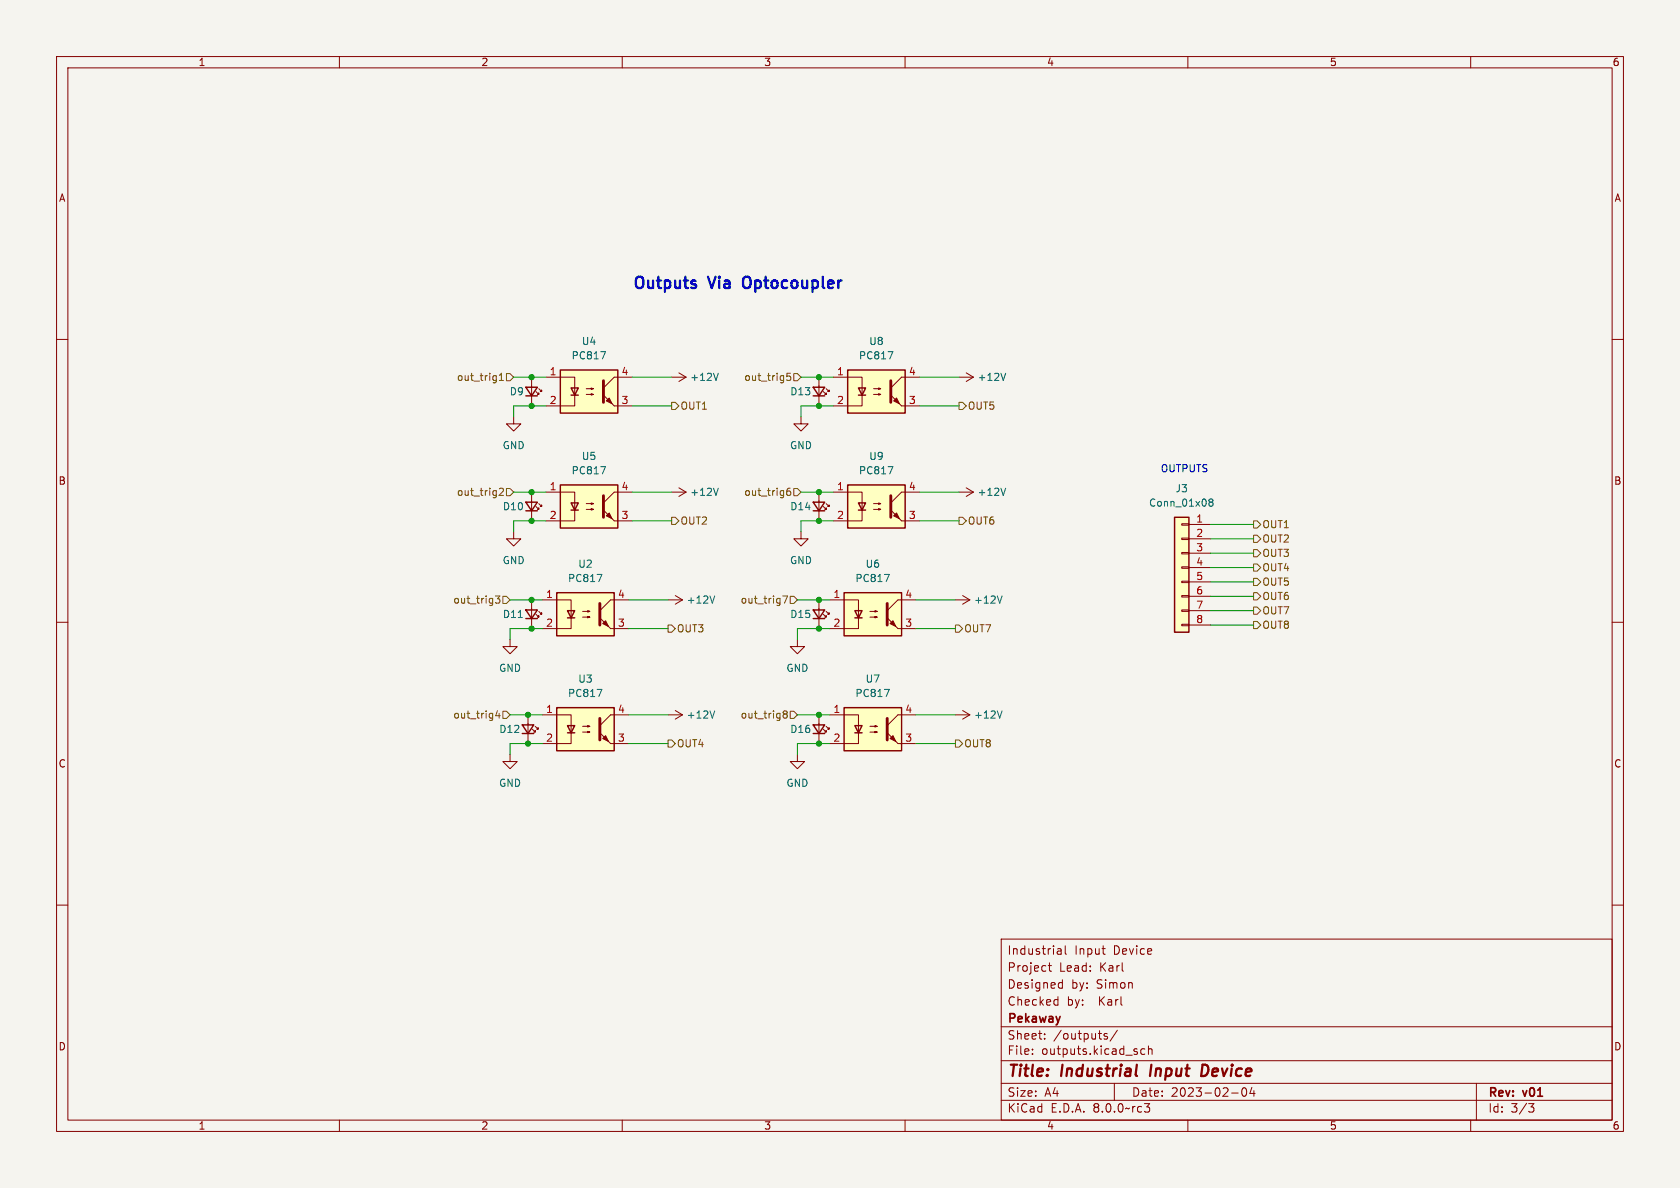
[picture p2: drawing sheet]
<svg xmlns="http://www.w3.org/2000/svg" width="297mm" height="210mm" viewBox="0 0 297 210" stroke-linecap="round" stroke-linejoin="round" font-family="sans-serif">
<path d="M0 0h297v210h-297z" fill="#f5f4ef" stroke="#f5f4ef" stroke-width=".18"/>
<g fill="none" stroke="#840000" stroke-width=".18">
<path d="M10 10h277v190h-277zM12 12h273v186h-273zM60 10v2M110 10v2M160 10v2M210 10v2M260 10v2M10 60h2M285 60h2M10 110h2M285 110h2M10 160h2"/>
<path d="M285 160h2M177 166h108v32h-108zM185.3 170.7h.6M185.5 170.2v1.3l.4 .2M186.6 176.7l.4 .1M187 167.8h.5l.1 .9M187 168.6h.6M187 176.2v1.5M187 177.6l-.4 .1M187.4 173.7l.4 .1M187.6 168.1l-.6 .1M187.8 173.2v1.5"/>
<path d="M187.8 174.6l-.4 .1M188.3 167.2v1.3l.2 .2M194.8 167.7h.6M195.2 168.7h.2M60 198v2M110 198v2M160 198v2M177 194.5h108M177 191.5h108M177 187.5h108M177 181.5h108M182.5 186.3v.1"/>
<path d="M182.5 185.5v.1M184.7 183.6v.1M184.7 182.8v.1M195.7 182.8l-.3-.1-.2 .2v.2l.5 .2v.3h-.5M197 191.5v3M197.5 182.1l-1.3 2M202.3 195.1h.9l-.5 .6 .5 .1v.5l-.2 .3h-.5M202.4 185.5l-.4-.1-.3 .3v.4l.1 .2h.6M203 185.5l.2-.1 .4 .1 .1 .9M203 184.9v1.5M210 198v2M217.7 193.2h1.2"/>
<path d="M219.7 192.4l.2-.1a.81 .81 0 0 1 .6 .6 .81 .81 0 0 1-.3 .8l-.2 .1a.81 .81 0 0 1-.3-1.4zM221.3 192.2l-.3 1.1h.9M221.7 192.8v1M260 198v2M261 191.5v6.5M270.2 195.1h1l-.5 .6 .4 .1 .1 .5-.3 .3h-.4"/>
</g>
<path d="M203.6 188.2l-.3 2M213.3 188.3l-.7-.1-.3 2h.5l.5-.3" fill="none" stroke="#840000" stroke-width=".4"/>
<path d="M99.1 65.4h10.1v7.6h-10.1z" fill="#ffffc2"/>
<path d="M99.1 65.4h10.1v7.6h-10.1zM101 68.6h1.2l-.6 1.3zM101 69.9h1.2" fill="none" stroke="#840000" stroke-width=".25"/>
<path d="M96.5 66.7h5.1v5.1h-5.1M103.6 69.7h1.3l-.4 .2v-.3l.4 .1M103.6 68.7h1.3l-.4 .1v-.2l.4 .1M108.6 71.8h3.2M111.8 66.7h-3.2l-1.9 1.9" fill="none" stroke="#840000" stroke-width=".18"/>
<g fill="#840000" stroke="#840000" stroke-width=".18">
<path d="M106.7 69.9l1.9 1.9z"/>
<path d="M107.2 70.9l.5-.5 .5 1z"/>
</g>
<path d="M106.7 67.3v3.8" fill="none" stroke="#840000" stroke-width=".51"/>
<path d="M106.2 62.2h.8l-.5 1.2" fill="none" stroke="#006464" stroke-width=".18"/>
<path d="M207.6 91.4h2.6v20.4h-2.6z" fill="#ffffc2"/>
<g fill="none" stroke="#840000" stroke-width=".18">
<path d="M90.8 73.7v1.2h1.3l-1.3 1.3-1.3-1.3h1.3M94 66.7v5.1M94.7 69.2l.5 .5v-.2v.2h-.2M95.2 68.7l.6 .5v-.2v.2h-.3M208.9 97.7h1.3v.2h-1.3zM208.9 95.1h1.3v.3h-1.3zM208.9 92.6h1.3v.2h-1.3zM210.2 92.7h3.8M210.2 95.3h3.8M210.2 97.8h3.8M168.9 106h2.5M170.2 105.3l1.2 .7"/>
<path d="M171.4 106l-1.2 .8M208.9 110.4h1.3v.2h-1.3zM208.9 107.8h1.3v.3h-1.3zM208.9 105.3h1.3v.2h-1.3zM208.9 102.7h1.3v.3h-1.3zM208.9 100.2h1.3v.3h-1.3zM210.2 100.3h3.8M210.2 102.9h3.8M210.2 105.4h3.8M210.2 108h3.8M210.2 110.5h3.8"/>
</g>
<path d="M93 68.5h2l-1 1.5zM93 70h2M207.6 91.4h2.6v20.4h-2.6z" fill="none" stroke="#840000" stroke-width=".25"/>
<path d="M214 88.8l-.3-.3 .3-.3h.2l.2 .3-.2 .3M214 88.8l-.3 .2 .1 .4 .2 .1 .3-.1 .1-.2v-.2l-.2-.2M214 88.8h.2M177.2 105.4l-.5 1.2" fill="none" stroke="#006464" stroke-width=".18"/>
<path d="M99.1 85.7h10.1v7.6h-10.1z" fill="#ffffc2"/>
<path d="M99.1 85.7h10.1v7.6h-10.1zM101 88.9h1.2l-.6 1.3zM101 90.2h1.2" fill="none" stroke="#840000" stroke-width=".25"/>
<path d="M96.5 87h5.1v5.1h-5.1M103.6 90h1.3l-.4 .2v-.3l.4 .1M103.6 89h1.3l-.4 .2v-.3l.4 .1M108.6 92.1h3.2M111.8 87h-3.2l-1.9 1.9" fill="none" stroke="#840000" stroke-width=".18"/>
<g fill="#840000" stroke="#840000" stroke-width=".18">
<path d="M106.7 90.2l1.9 1.9z"/>
<path d="M107.2 91.2l.5-.5 .5 1z"/>
</g>
<path d="M106.7 87.6v3.8" fill="none" stroke="#840000" stroke-width=".51"/>
<path d="M106.2 82.5h.8l-.5 1.3" fill="none" stroke="#006464" stroke-width=".18"/>
<path d="M98.4 125.1h10.2v7.6h-10.2z" fill="#ffffc2"/>
<path d="M98.4 125.1h10.2v7.6h-10.2zM100.3 128.3h1.3l-.6 1.2zM100.3 129.5h1.3" fill="none" stroke="#840000" stroke-width=".25"/>
<g fill="none" stroke="#840000" stroke-width=".18">
<path d="M118.7 66.7h2.6M120 65.9l1.3 .8M121.3 66.7l-1.3 .7M169.5 66.7h2.6M170.8 65.9l1.3 .8M172.1 66.7l-1.3 .7M95.9 126.4h5.1v5h-5.1M103 129.4h1.3l-.4 .1v-.2l.4 .1M103 128.4h1.3l-.4 .1v-.2l.4 .1M107.9 131.4h3.2M111.1 126.4h-3.2l-1.9 1.9M168.9 126.4h2.5"/>
<path d="M170.2 125.6l1.2 .8M171.4 126.4l-1.2 .7"/>
</g>
<g fill="#840000" stroke="#840000" stroke-width=".18">
<path d="M106 129.5l1.9 1.9z"/>
<path d="M106.6 130.6l.5-.6 .5 1.1z"/>
</g>
<path d="M106 127v3.8" fill="none" stroke="#840000" stroke-width=".51"/>
<path d="M127 66l-.4 1.3M177.8 66l-.4 1.3M105.6 121.9h.8l-.5 1.2M177.2 125.7l-.5 1.2" fill="none" stroke="#006464" stroke-width=".18"/>
<path d="M149.9 65.4h10.1v7.6h-10.1z" fill="#ffffc2"/>
<path d="M149.9 65.4h10.1v7.6h-10.1zM151.8 68.6h1.2l-.6 1.3zM151.8 69.9h1.2M92.3 128.1h2.1l-1.1 1.6zM92.3 129.7h2.1" fill="none" stroke="#840000" stroke-width=".25"/>
<g fill="none" stroke="#840000" stroke-width=".18">
<path d="M147.3 66.7h5.1v5.1h-5.1M154.4 69.7h1.3l-.4 .2v-.3l.4 .1M154.4 68.7h1.3l-.4 .1v-.2l.4 .1M159.4 71.8h3.2M162.6 66.7h-3.2l-1.9 1.9M118.7 87h2.6M120 86.2l1.3 .8M121.3 87l-1.3 .8M169.5 87h2.6M170.8 86.2l1.3 .8M172.1 87l-1.3 .8M90.2 133.4v1.2h1.2l-1.2 1.3-1.3-1.3h1.3"/>
<path d="M93.3 126.4v5M94.1 128.9l.5 .5v-.2v.2h-.2M94.6 128.4l.5 .5v-.2v.2h-.2"/>
</g>
<g fill="#840000" stroke="#840000" stroke-width=".18">
<path d="M157.5 69.9l1.9 1.9z"/>
<path d="M158 70.9l.5-.5 .5 1z"/>
</g>
<path d="M157.5 67.3v3.8" fill="none" stroke="#840000" stroke-width=".51"/>
<path d="M157 62.2h.8l-.5 1.2M127 86.3l-.4 1.3M177.8 86.3l-.4 1.3" fill="none" stroke="#006464" stroke-width=".18"/>
<path d="M149.9 85.7h10.1v7.6h-10.1z" fill="#ffffc2"/>
<path d="M149.9 85.7h10.1v7.6h-10.1zM151.8 88.9h1.2l-.6 1.3zM151.8 90.2h1.2" fill="none" stroke="#840000" stroke-width=".25"/>
<path d="M147.3 87h5.1v5.1h-5.1M154.4 90h1.3l-.4 .2v-.3l.4 .1M154.4 89h1.3l-.4 .2v-.3l.4 .1M159.4 92.1h3.2M162.6 87h-3.2l-1.9 1.9" fill="none" stroke="#840000" stroke-width=".18"/>
<g fill="#840000" stroke="#840000" stroke-width=".18">
<path d="M157.5 90.2l1.9 1.9z"/>
<path d="M158 91.2l.5-.5 .5 1z"/>
</g>
<path d="M157.5 87.6v3.8" fill="none" stroke="#840000" stroke-width=".51"/>
<path d="M157 82.5h.8l-.5 1.3" fill="none" stroke="#006464" stroke-width=".18"/>
<path d="M149.2 104.8h10.2v7.6h-10.2z" fill="#ffffc2"/>
<path d="M143.8 88.8h2l-1 1.5zM143.8 90.3h2M149.2 104.8h10.2v7.6h-10.2zM151.1 108h1.3l-.6 1.2zM151.1 109.2h1.3" fill="none" stroke="#840000" stroke-width=".25"/>
<path d="M141.6 94v1.3h1.3l-1.3 1.2-1.3-1.2h1.3M144.8 87v5.1M145.5 89.5l.5 .5v-.2v.2h-.2M146 89l.6 .5v-.2v.2h-.3M146.7 106h5.1v5.1h-5.1M153.8 109.1h1.3l-.4 .1v-.2l.4 .1M153.8 108.1h1.3l-.4 .1v-.2l.4 .1M158.7 111.1h3.2M161.9 106h-3.2l-1.9 2" fill="none" stroke="#840000" stroke-width=".18"/>
<g fill="#840000" stroke="#840000" stroke-width=".18">
<path d="M156.8 109.2l1.9 1.9z"/>
<path d="M157.4 110.2l.5-.5 .5 1z"/>
</g>
<path d="M156.8 106.7v3.8" fill="none" stroke="#840000" stroke-width=".51"/>
<path d="M156.4 101.5h.8l-.5 1.3" fill="none" stroke="#006464" stroke-width=".18"/>
<path d="M149.2 125.1h10.2v7.6h-10.2z" fill="#ffffc2"/>
<path d="M149.2 125.1h10.2v7.6h-10.2zM151.1 128.3h1.3l-.6 1.2zM151.1 129.5h1.3" fill="none" stroke="#840000" stroke-width=".25"/>
<path d="M146.7 126.4h5.1v5h-5.1M153.8 129.4h1.3l-.4 .1v-.2l.4 .1M153.8 128.4h1.3l-.4 .1v-.2l.4 .1M158.7 131.4h3.2M161.9 126.4h-3.2l-1.9 1.9" fill="none" stroke="#840000" stroke-width=".18"/>
<g fill="#840000" stroke="#840000" stroke-width=".18">
<path d="M156.8 129.5l1.9 1.9z"/>
<path d="M157.4 130.6l.5-.6 .5 1.1z"/>
</g>
<path d="M156.8 127v3.8" fill="none" stroke="#840000" stroke-width=".51"/>
<path d="M156.4 121.9h.8l-.5 1.2" fill="none" stroke="#006464" stroke-width=".18"/>
<path d="M98.4 104.8h10.2v7.6h-10.2z" fill="#ffffc2"/>
<g fill="none" stroke="#840000" stroke-width=".25">
<path d="M143.8 68.5h2l-1 1.5zM143.8 70h2M93 88.8h2l-1 1.5zM93 90.3h2M93 107.8h2l-1 1.5zM93 109.3h2M98.4 104.8h10.2v7.6h-10.2zM100.3 108h1.3l-.6 1.2zM100.3 109.2h1.3M143.8 107.8h2l-1 1.5zM143.8 109.3h2M143.8 128.1h2l-1 1.6z"/>
<path d="M143.8 129.7h2"/>
</g>
<g fill="none" stroke="#840000" stroke-width=".18">
<path d="M141.6 73.7v1.2h1.3l-1.3 1.3-1.3-1.3h1.3M144.8 66.7v5.1M145.5 69.2l.5 .5v-.2v.2h-.2M146 68.7l.6 .5v-.2v.2h-.3M90.8 94v1.3h1.3l-1.3 1.2-1.3-1.2h1.3M94 87v5.1M94.7 89.5l.5 .5v-.2v.2h-.2M95.2 89l.6 .5v-.2v.2h-.3M90.2 113v1.3h1.2l-1.2 1.3-1.3-1.3h1.3M94 106v5.1M94.7 108.6l.5 .5v-.3v.3h-.2M95.2 108.1l.6 .5v-.3v.3h-.3"/>
<path d="M95.9 106h5.1v5.1h-5.1M103 109.1h1.3l-.4 .1v-.2l.4 .1M103 108.1h1.3l-.4 .1v-.2l.4 .1M107.9 111.1h3.2M111.1 106h-3.2l-1.9 2M118.1 106h2.5M119.4 105.3l1.2 .7M120.6 106l-1.2 .8M141 113v1.3h1.2l-1.2 1.3-1.3-1.3h1.3M144.8 106v5.1M145.5 108.6l.5 .5v-.3v.3h-.2M146 108.1l.6 .5v-.3v.3h-.3"/>
<path d="M118.1 126.4h2.5M119.4 125.6l1.2 .8M120.6 126.4l-1.2 .7M141 133.4v1.2h1.2l-1.2 1.3-1.3-1.3h1.3M144.8 126.4v5M145.5 128.9l.5 .5v-.2v.2h-.2M146 128.4l.6 .5v-.2v.2h-.3"/>
</g>
<g fill="#840000" stroke="#840000" stroke-width=".18">
<path d="M106 109.2l1.9 1.9z"/>
<path d="M107.1 109.7l.5 1-1-.5z"/>
</g>
<path d="M106 106.7v3.8" fill="none" stroke="#840000" stroke-width=".51"/>
<path d="M91.6 109.2h.8M105.6 101.5h.8l-.5 1.3M126.4 105.4l-.5 1.2M126.4 125.7l-.5 1.2" fill="none" stroke="#006464" stroke-width=".18"/>
<g fill="none" stroke="#725600" stroke-width=".18">
<path d="M88.3 67.3h.7M88.3 66.3l.3-.3v1.3M89.5 66h.7l.6 .7-.6 .6h-.7zM118.7 71.1h.7l.6 .7-.6 .6h-.7zM139.7 66h-.6v.6l.2-.1h.4l.1 .2-.1 .4-.1 .2-.5-.2M140.3 66h.7l.6 .7-.6 .6h-.7zM169.5 71.1h.7l.6 .7-.6 .6h-.7zM88.3 86.4l.5-.1 .2 .4-.8 .9h.8M89.5 86.4h.7l.6 .6-.6 .6h-.7zM118.7 91.4h.7l.6 .7-.6 .6h-.7zM139.7 86.3l-.4 .1a.86 .86 0 0 0 0 1.2l.4-.1 .1-.5-.2-.2h-.4l-.1 .2M140.3 86.4h.7l.6 .6-.6 .6h-.7z"/>
<path d="M169.5 91.4h.7l.6 .7-.6 .6h-.7zM221.6 94.6h.6l.7 .7-.7 .6h-.6zM221.6 97.2h.6l.7 .6-.7 .6h-.6zM221.6 92.1h.6l.7 .6-.7 .6h-.6zM221.6 99.7h.6l.7 .6-.7 .7h-.6zM87.6 105.4h.8l-.5 .4 .4 .2v.5l-.2 .1-.5-.1M88.9 105.4h.6l.7 .6-.7 .7h-.6zM118.1 110.5h.6l.7 .6-.7 .7h-.6zM138.4 105.4h.8l-.5 1.2M139.7 105.4h.6l.7 .6-.7 .7h-.6zM168.9 110.5h.6l.7 .6-.7 .7h-.6zM221.6 107.3h.6l.7 .7-.7 .6h-.6z"/>
<path d="M221.6 104.8h.6l.7 .6-.7 .6h-.6zM221.6 109.9h.6l.7 .6-.7 .6h-.6zM221.6 102.2h.6l.7 .7-.7 .6h-.6zM87.9 125.6l-.3 .9h.8M88.2 126.1v.8M88.9 125.7h.6l.7 .7-.7 .6h-.6zM118.1 130.8h.6l.7 .6-.7 .7h-.6zM138.7 126.2l-.3-.2 .3-.3h.2l.3 .2-.3 .3M138.7 126.2l-.3 .3 .1 .3 .2 .1h.3l.2-.2v-.2l-.3-.3M138.7 126.2h.2M139.7 125.7h.6l.7 .7-.7 .6h-.6zM168.9 130.8h.6l.7 .6-.7 .7h-.6z"/>
</g>
<path d="M131.6 49a1.42 1.42 0 0 0 0 1.8" fill="none" stroke="#0000c2" stroke-width=".4"/>
<g fill="none" stroke="#009600" stroke-width=".18">
<path d="M90.8 66.7h5.7M96.5 71.8h-5.7v1.9M111.8 71.8h6.9M111.8 66.7h6.9M141.6 66.7h5.7M147.3 71.8h-5.7v1.9M162.6 71.8h6.9M162.6 66.7h6.9M90.8 87h5.7M96.5 92.1h-5.7v1.9M111.8 87h6.9M111.8 92.1h6.9"/>
<path d="M141.6 87h5.7M147.3 92.1h-5.7v1.9M162.6 87h6.9M162.6 92.1h6.9M214 92.7h7.6M214 95.3h7.6M214 97.8h7.6M90.2 106h5.7M95.9 111.1h-5.7v1.9M111.1 106h7M111.1 111.1h7M141 106h5.7"/>
<path d="M146.7 111.1h-5.7v1.9M161.9 106h7M161.9 111.1h7M214 100.3h7.6M214 102.9h7.6M214 108h7.6M214 105.4h7.6M214 110.5h7.6M90.2 126.4h5.7M95.9 131.4h-5.7v2M111.1 126.4h7M111.1 131.4h7"/>
<path d="M141 126.4h5.7M146.7 131.4h-5.7v2M161.9 126.4h7M161.9 131.4h7"/>
</g>
<g fill="#009600" stroke="#009600" stroke-width=".18">
<circle cx="94" cy="106" r=".46"/>
<circle cx="93.3" cy="131.4" r=".46"/>
<circle cx="93.3" cy="126.4" r=".46"/>
<circle cx="144.8" cy="106" r=".46"/>
<circle cx="94" cy="111.1" r=".46"/>
<circle cx="144.8" cy="131.4" r=".46"/>
<circle cx="144.8" cy="111.1" r=".46"/>
<circle cx="144.8" cy="126.4" r=".46"/>
<circle cx="144.8" cy="71.8" r=".46"/>
<circle cx="144.8" cy="87" r=".46"/>
<circle cx="144.8" cy="92.1" r=".46"/>
<circle cx="94" cy="87" r=".46"/>
<circle cx="144.8" cy="66.7" r=".46"/>
<circle cx="94" cy="92.1" r=".46"/>
<circle cx="94" cy="66.7" r=".46"/>
<circle cx="94" cy="71.8" r=".46"/>
</g>
<g font-size="2.8" fill="#0000c2">
<text x="111.8" y="51.2">Outputs</text>
<text x="125.5" y="51.2">Via</text>
<text x="132.3" y="51.2">Optocoupler</text>
</g>
<g font-size="2.8" fill="#840000">
<text x="178" y="190.9">Title:</text>
<text x="187.7" y="190.9">Industrial</text>
<text x="204.2" y="190.9">Input</text>
<text x="214" y="190.9">Device</text>
</g>
<g font-size="2.1" fill="#840000">
<text x="178" y="172">Project</text>
<text x="178" y="169">Industrial</text>
<text x="187.2" y="172">Lead:</text>
<text x="189.9" y="169">Input</text>
<text x="194.5" y="172">Karl</text>
<text x="196.9" y="169">Device</text>
<text x="178" y="178">Checked</text>
<text x="178" y="175">Designed</text>
<text x="188.6" y="178">by:</text>
<text x="189.4" y="175">by:</text>
<text x="193.9" y="175">Simon</text>
<text x="194.4" y="178">Karl</text>
<text x="178" y="184">Sheet:</text>
<text x="178" y="181.2">Pekaway</text>
<text x="186.2" y="184">/outputs/</text>
<text x="178" y="186.7">File:</text>
<text x="184.1" y="186.7">outputs.kicad_sch</text>
<text x="178" y="196.9">KiCad</text>
<text x="178" y="194.1">Size:</text>
<text x="184.7" y="194.1">A4</text>
<text x="185.7" y="196.9">E.D.A.</text>
<text x="193.3" y="196.9">8.0.0~rc3</text>
<text x="200" y="194.1">Date:</text>
<text x="207" y="194.1">2023-02-04</text>
<text x="263" y="194.3">Rev:</text>
<text x="263" y="196.9">Id:</text>
<text x="267.1" y="196.9">3/3</text>
<text x="269.4" y="194.3">v01</text>
</g>
<g font-size="1.8" fill="#840000">
<text x="35" y="11.9">1</text>
<text x="85" y="11.9">2</text>
<text x="135" y="11.9">3</text>
<text x="185" y="11.9">4</text>
<text x="235" y="11.9">5</text>
<text x="285" y="11.9">6</text>
<text x="10.3" y="35.9">A</text>
<text x="285.3" y="35.9">A</text>
<text x="10.3" y="85.9">B</text>
<text x="285.3" y="85.9">B</text>
<text x="10.3" y="135.9">C</text>
<text x="285.3" y="135.9">C</text>
<text x="10.3" y="185.9">D</text>
<text x="285.3" y="185.9">D</text>
<text x="35" y="199.9">1</text>
<text x="85" y="199.9">2</text>
<text x="135" y="199.9">3</text>
<text x="185" y="199.9">4</text>
<text x="235" y="199.9">5</text>
<text x="285" y="199.9">6</text>
</g>
<g font-size="1.8" fill="#006464">
<text x="101" y="63.7">PC817</text>
<text x="102.8" y="61.2">U4</text>
<text x="151.8" y="63.7">PC817</text>
<text x="153.6" y="61.2">U8</text>
<text x="90" y="70.1">D9</text>
<text x="121.9" y="67.5">+12V</text>
<text x="139.6" y="70.1">D13</text>
<text x="172.7" y="67.5">+12V</text>
<text x="88.8" y="79.6">GND</text>
<text x="102.8" y="81.5">U5</text>
<text x="139.6" y="79.6">GND</text>
<text x="153.6" y="81.5">U9</text>
<text x="101" y="84">PC817</text>
<text x="121.9" y="87.9">+12V</text>
<text x="151.8" y="84">PC817</text>
<text x="172.7" y="87.9">+12V</text>
<text x="203" y="89.8">Conn_01x08</text>
<text x="207.7" y="87.2">J3</text>
<text x="88.8" y="90.4">D10</text>
<text x="139.6" y="90.4">D14</text>
<text x="88.8" y="99.9">GND</text>
<text x="102.1" y="100.6">U2</text>
<text x="139.6" y="99.9">GND</text>
<text x="152.9" y="100.6">U6</text>
<text x="100.3" y="103.1">PC817</text>
<text x="121.3" y="106.9">+12V</text>
<text x="151.1" y="103.1">PC817</text>
<text x="172.1" y="106.9">+12V</text>
<text x="88.8" y="109.4">D11</text>
<text x="139.6" y="109.4">D15</text>
<text x="88.1" y="119">GND</text>
<text x="138.9" y="119">GND</text>
<text x="100.3" y="123.4">PC817</text>
<text x="102.1" y="120.9">U3</text>
<text x="151.1" y="123.4">PC817</text>
<text x="152.9" y="120.9">U7</text>
<text x="88.2" y="129.8">D12</text>
<text x="121.3" y="127.2">+12V</text>
<text x="139.6" y="129.8">D16</text>
<text x="172.1" y="127.2">+12V</text>
<text x="88.1" y="139.3">GND</text>
<text x="138.9" y="139.3">GND</text>
</g>
<g font-size="1.8" fill="#725600">
<text x="80.7" y="67.5">out_trig1</text>
<text x="131.5" y="67.5">out_trig5</text>
<text x="120.2" y="72.6">OUT1</text>
<text x="171" y="72.6">OUT5</text>
<text x="80.7" y="87.9">out_trig2</text>
<text x="131.5" y="87.9">out_trig6</text>
<text x="120.2" y="92.9">OUT2</text>
<text x="171" y="92.9">OUT6</text>
<text x="223.1" y="93.6">OUT1</text>
<text x="223.1" y="96.1">OUT2</text>
<text x="223.1" y="98.7">OUT3</text>
<text x="223.1" y="101.2">OUT4</text>
<text x="80" y="106.9">out_trig3</text>
<text x="130.8" y="106.9">out_trig7</text>
<text x="223.1" y="106.3">OUT6</text>
<text x="223.1" y="103.7">OUT5</text>
<text x="119.6" y="112">OUT3</text>
<text x="170.4" y="112">OUT7</text>
<text x="223.1" y="108.8">OUT7</text>
<text x="223.1" y="111.4">OUT8</text>
<text x="80" y="127.2">out_trig4</text>
<text x="130.8" y="127.2">out_trig8</text>
<text x="119.6" y="132.3">OUT4</text>
<text x="170.4" y="132.3">OUT8</text>
</g>
<g font-size="1.8" fill="#a90000">
<text x="97.1" y="66.4">1</text>
<text x="97.1" y="71.5">2</text>
<text x="109.8" y="71.5">3</text>
<text x="109.8" y="66.4">4</text>
<text x="147.9" y="66.4">1</text>
<text x="147.9" y="71.5">2</text>
<text x="160.6" y="71.5">3</text>
<text x="160.6" y="66.4">4</text>
<text x="97.1" y="86.7">1</text>
<text x="109.8" y="86.7">4</text>
<text x="147.9" y="86.7">1</text>
<text x="160.6" y="86.7">4</text>
<text x="97.1" y="91.8">2</text>
<text x="109.8" y="91.8">3</text>
<text x="147.9" y="91.8">2</text>
<text x="160.6" y="91.8">3</text>
<text x="211.4" y="92.5">1</text>
<text x="211.4" y="95">2</text>
<text x="211.4" y="97.5">3</text>
<text x="211.4" y="100.1">4</text>
<text x="96.4" y="105.8">1</text>
<text x="109.1" y="105.8">4</text>
<text x="147.2" y="105.8">1</text>
<text x="159.9" y="105.8">4</text>
<text x="211.4" y="102.6">5</text>
<text x="211.4" y="105.2">6</text>
<text x="211.4" y="107.7">7</text>
<text x="96.4" y="110.9">2</text>
<text x="109.1" y="110.9">3</text>
<text x="147.2" y="110.9">2</text>
<text x="159.9" y="110.9">3</text>
<text x="211.4" y="110.2">8</text>
<text x="96.4" y="126.1">1</text>
<text x="96.4" y="131.2">2</text>
<text x="109.1" y="131.2">3</text>
<text x="109.1" y="126.1">4</text>
<text x="147.2" y="126.1">1</text>
<text x="147.2" y="131.2">2</text>
<text x="159.9" y="131.2">3</text>
<text x="159.9" y="126.1">4</text>
</g>
<text font-size="1.8" fill="#0000c2" x="205.1" y="83.6">OUTPUTS</text>
</svg>
